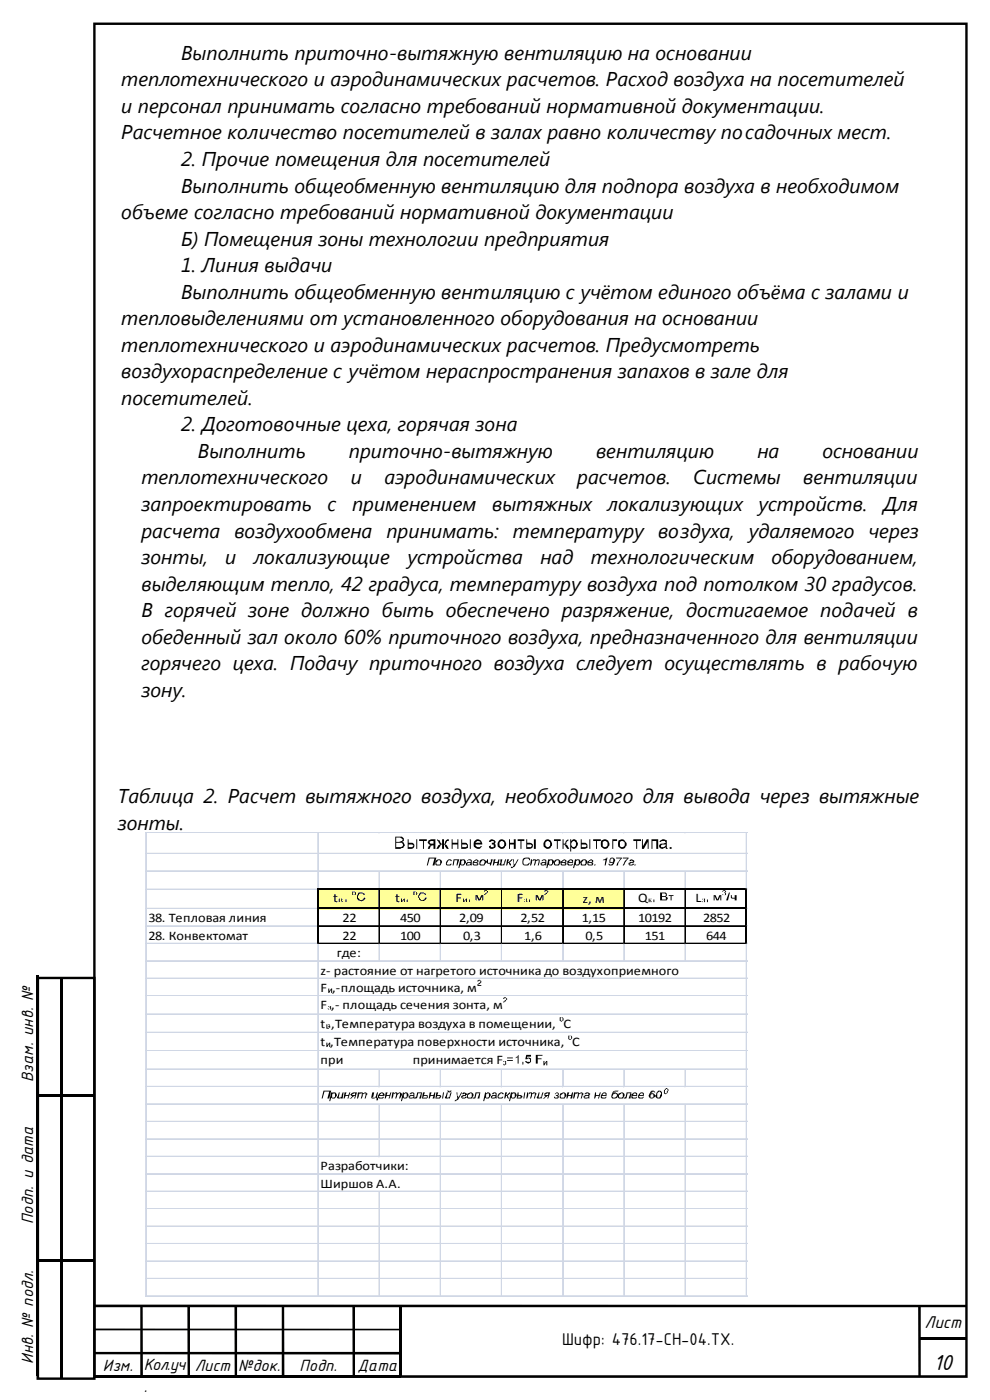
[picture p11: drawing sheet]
<svg xmlns="http://www.w3.org/2000/svg" width="210mm" height="297mm" viewBox="0 0 210 297" stroke-linecap="round" stroke-linejoin="round" font-family="sans-serif">
<g fill="#000">
<path d="M7.7 207h.6v84.9h-.6zM12.7 207.5h.6v85h-.6zM8 232.2h12v.5h-12zM8 267.2h12v.6h-12zM20 276.8h185v.5h-185zM29.8 277.1h.5v15h-.5zM39.8 277.1h.5v15h-.5zM49.7 277.1h.6v15h-.5zM59.8 277.1h.5v15h-.5zM74.8 277.1h.5v15h-.5zM84.8 277.1h.5v15h-.5zM194.8 277.1h.5v15h-.5z"/>
<path d="M20 291.8h65v.5h-65zM20 286.8h65v.6l-65-.1zM195.1 283.8h10v.5h-10z"/>
<path d="M19.8 4.8h185.5v287.5h-185.5zM20 5.3l.3-.3v287l-.3-.2h185l-.2 .2v-287l.2 .3z"/>
<path d="M7.7 207.2h12.6v85.5h-12.6zM8 207.7l.3-.2v85l-.3-.3h12l-.2 .3v-85l.2 .2z"/>
</g>
<path d="M20 282h65" fill="none" stroke="#000" stroke-width=".38"/>
<path d="M67.4 188.6h65.1v4.3h-65.1z" fill="#ff9"/>
<g fill="#000">
<path d="M73.3 190.8h.2v.6h-.2zM76 189.5a1.04 1.04 0 0 1 1.3 .2l.1 .2h-.2a.53 .53 0 0 0-.6-.4 .53 .53 0 0 0-.5 .4 .62 .62 0 0 0 .1 .9 .62 .62 0 0 0 .9-.2l.1-.1h.4a.93 .93 0 0 1-1.2 .6 .93 .93 0 0 1-.6-1.2zM85.1 190.6h.2v.6l.4-.6h.2v.8h-.2v-.6l-.4 .6h-.2zM86.3 190.8h.2v.6h-.2zM89.1 189.3a.88 .88 0 0 1 1.2 .6h-.2a.53 .53 0 0 0-.5-.4 .53 .53 0 0 0-.5 .4 .62 .62 0 0 0 .1 .9 .62 .62 0 0 0 .9-.2v-.1h.4a.91 .91 0 0 1-1.2 .6 .91 .91 0 0 1-.4-1.4zM98.2 190.6h.2v.6l.5-.6h.2v.8h-.2v-.6l-.5 .6h-.2zM102.7 189a.46 .46 0 0 1 .6-.2 .46 .46 0 0 1 .2 .5l-.6 .4v.2h.6h-1h.2v-.2l.4-.2a.26 .26 0 0 0 .2-.2 .26 .26 0 0 0-.2-.3h-.2v.2h-.2zM111.3 190.7l.5-.1v.3l-.2 .1h.2v.4h-.5l-.1-.2 .4 .2v-.4h-.2l.2-.3-.4 .1zM115.5 189a.46 .46 0 0 1 .5-.2 .46 .46 0 0 1 .3 .5l-.6 .4v.2h.6h-.8v-.2l.3-.2a.26 .26 0 0 0 .3-.2 .26 .26 0 0 0-.2-.3h-.2v.2h-.2zM137.6 190.6h.2v.4l.2-.1v-.3h.2l-.2 .2 .2 .6h-.2l-.2-.4v.4h-.2zM149.1 190.7l.5-.1-.1 .3-.1 .1h.2v.4h-.6v-.2l.4 .2v-.4h-.2l.1-.3-.3 .1zM153.2 189l.2-.2h.4l.2 .4-.2 .1 .2 .2a.43 .43 0 0 1-.3 .4 .43 .43 0 0 1-.5-.2h.2v.2l.4-.2-.2-.4-.2 .2 .4-.3v-.2h-.4v.2h-.2z"/>
<path d="M69.6 209.7h.2v.6l.5-.6h.2v.9h-.2v-.7l-.5 .7h-.2zM69.7 213.4l.5 .1-.1 .3h.2v.4h-.6l-.3-.2 .7 .2v-.4h-.3l.2-.4-.4 .2zM101.3 208.1l.4-.2 .4 .2a.54 .54 0 0 1-.6 .7v.2h.6v.2h-.8a.91 .91 0 0 1 .6-.9 .21 .21 0 0 0-.1-.3 .21 .21 0 0 0-.3 .2h-.2zM106.8 211.8a.46 .46 0 0 1 .5-.2 .46 .46 0 0 1 .3 .5l-.6 .4v.2h.6h-.8v-.2l.3-.2a.26 .26 0 0 0 .3-.3 .26 .26 0 0 0-.2-.2h-.2v.1h-.2zM69.2 221.2h.2v.6l.4-.6h.3v.9h-.3v-.7l-.4 .7h-.2zM106.8 225.1l.5 .1-.1 .3h.1a.33 .33 0 0 1-.1 .5 .33 .33 0 0 1-.4-.4l.4 .2v-.3h-.2h.2l-.1-.3-.1-.1v.2h-.2zM115.3 225.1h.2v.5l.4-.5h.2v.9h-.2v-.7l-.4 .7h-.2z"/>
<path d="M71.9 190.6h.6l.2 .2-.2 .2 .2 .4h-.8zM72.1 190.6v.4l.4-.2zM72.1 191v.4h.4v-.2z"/>
<path d="M74.7 189.2a.52 .52 0 0 1 .6 0 .52 .52 0 0 1 .2 .5l-.2 .2h-.6zM74.9 189.3a.4 .4 0 0 0 .2 .6l.2-.2v-.4l-.2-.1z"/>
<path d="M83.8 177.5h1.1a.59 .59 0 0 1 .7 .3 .59 .59 0 0 1-.3 .8l.2 .1a.69 .69 0 0 1 .1 1.1l-.7 .3h-1.1zM84 177.7v.9l1-.1a.33 .33 0 0 0 .4-.2 .33 .33 0 0 0-.2-.4l-.3-.2zM84 178.8v.9h1a.55 .55 0 0 0 .5-.7l-.2-.2zM88.3 178.1h.2v2h-.2zM86.5 178.1h.2v.7a.82 .82 0 0 1 1.2 .7l-.4 .5-1 .1zM86.7 179.2v.5h.8l.2-.4-.2-.1zM88.9 178.1h1.6v.3h-.6v1.7h-.2v-1.7h-.8zM90.9 178.2l1.5-.1v2h-.4v-.8h-.4l-.5 .8h-.4l.2-.6 .5-.2-.2-.1a.56 .56 0 0 1-.4-.4 .56 .56 0 0 1 .1-.6zM91.1 178.6l.3 .4h.6v-.6h-.6zM92.8 178.1l.4 .2 .4 .7h.2v-.9h.4v.9h.2a.77 .77 0 0 1 .8-.9v.3a.54 .54 0 0 0-.6 .6l-.2 .2 .4 .1 .4 .8h-.4l-.6-.9v.9h-.4v-.9h-.3l-.5 .9h-.4l.4-.8 .4-.1-.4-.8h-.2zM95.8 178.1h.2v.7h1v-.7h.2v2h-.2v-.9h-1v.9h-.2zM99.7 178.1h.2v2h-.2zM97.8 178.1h.2v.7a.88 .88 0 0 1 1 .1 .88 .88 0 0 1 .3 1l-1.5 .2zM98 179.2v.5h.9l.2-.2-.2-.3zM100.7 178.4a.93 .93 0 0 1 1.1-.2 .93 .93 0 0 1 .5 1h-1.4a.58 .58 0 0 0 .4 .5 .58 .58 0 0 0 .6-.2h.4a.99 .99 0 0 1-1.4 .4 .99 .99 0 0 1-.2-1.5zM100.9 178.7l1 .1a.54 .54 0 0 0-.5-.4 .54 .54 0 0 0-.5 .3zM104 178.2a.75 .75 0 0 1 1.1 .6l-.1 .1a.68 .68 0 0 1-.2 1.1h-.2a.61 .61 0 0 1-.9-.5l.4-.2v.4h.4a.28 .28 0 0 0 .3-.3 .28 .28 0 0 0-.3-.2h-.2v-.4a.27 .27 0 0 0 .4 0 .27 .27 0 0 0 0-.4l-1 .2zM106 178.2a.95 .95 0 0 1 1.3 .4 .95 .95 0 0 1-.5 1.3 .95 .95 0 0 1-1.2-.6v-.6zM106 178.7a.63 .63 0 0 0 0 .7 .63 .63 0 0 0 .7 .3 .66 .66 0 0 0 .3-.8 .66 .66 0 0 0-.7-.5zM108 178.1h.2v.7h.8v-.7h.4v2h-.4v-.9h-.8v.9h-.2zM109.8 178.1h1.4v.3h-.6v1.7h-.2v-1.7h-.6zM113.3 178.1h.4v2h-.4zM111.6 178.1h.2v.7a.82 .82 0 0 1 1.2 .7l-.1 .4-.3 .1-1 .1zM111.8 179.2v.5h.8l.3-.4-.3-.1zM115.7 178.2a.95 .95 0 0 1 1.3 .4 .95 .95 0 0 1-.4 1.3 .95 .95 0 0 1-1.3-.6v-.6zM115.8 178.7a.63 .63 0 0 0-.1 .7 .63 .63 0 0 0 .7 .3 .66 .66 0 0 0 .3-.8 .66 .66 0 0 0-.7-.5zM117.5 178.1h1.4v.3h-.6v1.7h-.2v-1.7h-.6zM119.3 178.1h.2v.9l.4-.1 .3-.7 .4-.1v.3l-.4 .2v.4l-.2 .2 .4 .1 .4 .8h-.4l-.7-.9h-.2v.9h-.2zM121 178.1h.2v.3a.64 .64 0 0 1 .6-.3 .64 .64 0 0 1 .6 .5 .97 .97 0 0 1-.6 1.5l-.3-.1-.3-.3v.9h-.2zM121.4 178.6a.57 .57 0 0 0-.1 .8 .57 .57 0 0 0 .8 .1 .61 .61 0 0 0 .1-.7 .61 .61 0 0 0-.7-.3zM125 178.1h.2v2h-.2zM123.2 178.1h.2v.7a.88 .88 0 0 1 1 .1 .88 .88 0 0 1 .2 1l-1.4 .2zM123.4 179.2v.5h.8l.2-.2-.2-.3zM125.8 178.1h1.7v.3h-.9v1.7h-.2v-1.7h-.6zM127.7 178.2a1 1 0 0 1 1.6 .7 1 1 0 0 1-1.4 1 1.17 1.17 0 0 1-.2-1.7zM127.9 178.6v.7a.51 .51 0 0 0 .5 .4 .51 .51 0 0 0 .5-.4 .61 .61 0 0 0-.2-.8 .61 .61 0 0 0-.8 .1zM129.9 178.1h1v.3h-.8v1.7h-.2zM131.3 178.2a1.03 1.03 0 0 1 1.5 .4 1.03 1.03 0 0 1-.5 1.4 1.08 1.08 0 0 1-1.1-.5 1.08 1.08 0 0 1 .1-1.3zM131.5 178.6v.7a.51 .51 0 0 0 .5 .4 .51 .51 0 0 0 .5-.4 .61 .61 0 0 0-.2-.8 .61 .61 0 0 0-.8 .1zM134.4 178.1h1.6v.3h-.8v1.7h-.2v-1.7h-.6zM136.2 178.1h.2v1.4l.8-1.4h.4v2h-.2v-1.5l-.8 1.5h-.4zM138.2 178.1h1.4v2h-.4v-1.7h-.8v1.7h-.2zM140.1 178.3a1.14 1.14 0 0 1 1.4-.1v.4a1.76 1.76 0 0 0 .2 1.5h-.5v-.4a.94 .94 0 0 1-1.2 .2 .56 .56 0 0 1-.1-.7 .56 .56 0 0 1 .7-.2l.6-.2a.58 .58 0 0 0-.4-.4 .58 .58 0 0 0-.6 .2h-.4zM140.2 179.3v.3a.63 .63 0 0 0 1-.4h-.7zM142.1 179.7h.4v.4h-.4z"/>
<path d="M87.7 189.2a.51 .51 0 0 1 .7 0 .51 .51 0 0 1 0 .7h-.7zM87.9 189.3l.1 .6a.37 .37 0 0 0 .4-.3 .37 .37 0 0 0-.3-.4z"/>
<path d="M90.9 181.9h1.7l-.4 1.7h-.4l.4-1.5h-1.1l-.4 1.5h-.2zM92.3 183a.72 .72 0 0 1 1.4 0 .72 .72 0 0 1-1.4 0zM92.6 182.9a.46 .46 0 0 0 .5 .5 .46 .46 0 0 0 .3-.7l-.4-.2zM94.8 182.6a.54 .54 0 0 1 .5-.3 .54 .54 0 0 1 .5 .4l-.4-.2a.7 .7 0 0 0-.6 .8l.6 .1 .4-.2v.2a.61 .61 0 0 1-.8 .2 .61 .61 0 0 1-.3-.7zM96.2 182.3h1.2l-.4 1.3h-.2l.2-1.1h-.6l-.2 1.1h-.2zM97.6 182.3h.4l-.2 .2a.57 .57 0 0 1 .9 .1 .57 .57 0 0 1-.3 .8l-.2 .2-.6-.2-.2 .8h-.2zM97.8 182.7v.7a.47 .47 0 0 0 .6-.3 .47 .47 0 0 0-.4-.6zM99.1 182.6a.54 .54 0 0 1 .5-.3 .54 .54 0 0 1 .5 .4v.9l-.4-.2-.1 .2h-.7v-.2a.51 .51 0 0 1 .6-.5h.4l-.1-.4h-.5v.2zM99.1 183.2v.2h.6l.2-.3h-.6zM100.3 182.8l.2-.1a.52 .52 0 0 1 .6-.4 .52 .52 0 0 1 .4 .6l-.4 .2 .4 .1a.71 .71 0 0 1-1.2 .2zM100.5 182.9h.6l.2-.2-.2-.2zM100.5 183.1a.43 .43 0 0 0 .3 .4 .43 .43 0 0 0 .5-.3l-.2-.1zM101.6 183a.75 .75 0 0 1 1.5 0 .75 .75 0 0 1-1.5 0zM102.1 182.7l-.2 .3a.39 .39 0 0 0 .4 .4 .39 .39 0 0 0 .4-.3l.1-.1a.38 .38 0 0 0-.2-.5 .38 .38 0 0 0-.5 .2zM103.3 182.3h.2v.8l.6-.2v-.6h.4l-.4 1.3h-.2v-.4a.53 .53 0 0 1-.7-.5zM104.7 182.3h.4l-.2 .6h.6l.3-.6h.2l-.2 1.3h-.5l.2-.5h-.6l-.2 .5h-.2zM106.2 182.3h.4l-.2 .9v.2h.1l.5-.2 .2-.9h.2l-.4 1.3h-.2v-.2a.39 .39 0 0 1-.5 .3 .39 .39 0 0 1-.3-.5l.2-.1zM107.6 182.3h.4l-.2 .6h.2l.4-.6h.4l-.8 .8 .4 .1v.4h-.2l-.2-.5h-.2l-.2 .5h-.2zM108.8 182.3h.2v.8l.2 .3 .6-1.1h.2l-.8 1.5-.4 .2v.1l-.4 .1v-.4l.3 .2 .3-.4zM111 182.1l.5-.2h.7l.2 .6h-.2a.64 .64 0 0 0-.7-.4 .64 .64 0 0 0-.5 .8 .57 .57 0 0 0 .4 .6 .57 .57 0 0 0 .7-.3l.3-.1a.89 .89 0 0 1-1.4 .3h-.1l-.1-.5zM112.6 182.3h.3v.4l.2-.4h.6v.2l.2-.2a.43 .43 0 0 1 .5 .1 .43 .43 0 0 1 .1 .5l-.2 .7h-.2l.2-1.1-.6 .2-.2 .9h-.2l.2-.7v-.4h-.2l-.4 .2-.3 .9h-.2zM114.9 182.6a.54 .54 0 0 1 .5-.3 .54 .54 0 0 1 .5 .4v.9h-.2v-.2a.55 .55 0 0 1-.7 .3 .55 .55 0 0 1-.3-.6l.4-.2h.6l-.1-.4h-.3l-.2 .2zM114.9 183.2v.2h.6l.2-.3h-.6zM116.3 182.3h.4l-.2 .2a.57 .57 0 0 1 .9 .1 .57 .57 0 0 1-.3 .8l-.2 .2-.6-.2-.2 .8h-.2zM116.5 182.7v.7a.47 .47 0 0 0 .6-.3 .47 .47 0 0 0-.4-.6zM117.5 183a.72 .72 0 0 1 1.4 0 .72 .72 0 0 1-1.4 0zM117.7 182.9a.46 .46 0 0 0 .6 .5 .46 .46 0 0 0 .2-.7 .45 .45 0 0 0-.4-.2 .45 .45 0 0 0-.4 .4zM119 182.8l.1-.1a.52 .52 0 0 1 .6-.4 .52 .52 0 0 1 .5 .6l-.2 .2h.2v.1a.71 .71 0 0 1-1.3 .2zM119.3 182.7v.2h.4l.3-.2-.3-.2zM119.1 183.1a.44 .44 0 0 0 .4 .3 .44 .44 0 0 0 .5-.2l-.3-.1zM120.4 182.7a.89 .89 0 0 1 1.2-.2v.6h-1a.43 .43 0 0 0 .3 .4 .43 .43 0 0 0 .5-.3h.2l-.2 .3a.72 .72 0 0 1-1-.2zM120.8 182.7v.2h.6l-.2-.4zM122 182.3h.4l-.2 .2a.57 .57 0 0 1 .9 .1 .57 .57 0 0 1-.3 .8l-.2 .2-.6-.2-.2 .8h-.2zM122.2 182.7v.7a.47 .47 0 0 0 .6-.3 .47 .47 0 0 0-.4-.6zM123.4 182.5a.67 .67 0 0 1 1-.1 .67 .67 0 0 1 0 1 .99 .99 0 0 1-1.2 0zM123.4 182.9a.46 .46 0 0 0 .6 .5 .46 .46 0 0 0 .2-.7 .45 .45 0 0 0-.5-.2 .45 .45 0 0 0-.3 .4zM124.7 182.8l.1-.1a.52 .52 0 0 1 .6-.4 .52 .52 0 0 1 .4 .6l-.4 .2h.4v.1a.71 .71 0 0 1-1.2 .2zM124.8 182.9h.6l.2-.2-.2-.2zM124.8 183.1a.43 .43 0 0 0 .4 .4 .43 .43 0 0 0 .4-.3l-.2-.1zM126 183.4h.4l-.2 .2h-.2zM127.9 182.5l1-.6-.4 1.7h-.2l.2-1.3zM129.5 182a.66 .66 0 0 1 .9 .2 .66 .66 0 0 1-.1 .9 .63 .63 0 0 1-.5 .5 .63 .63 0 0 1-.7-.4h.2a.47 .47 0 0 0 .5 .1 .47 .47 0 0 0 .3-.4l-.1 .1-.7 .1v-.6zM129.5 182.3a.37 .37 0 0 0 .1 .5 .37 .37 0 0 0 .5 0v-.2a.33 .33 0 0 0-.1-.4 .33 .33 0 0 0-.3-.1zM130.7 181.9h1.2l-.7 1.2-.1 .5h-.4l1-1.5h-1zM132.1 181.9h1.2l-1 1.7h-.2l.4-.9 .6-.6h-1zM133.6 182.5a.58 .58 0 0 1 1 .4l-.2 .1a.68 .68 0 0 0-.8 .4h.6v-.2h.4a.64 .64 0 0 1-.7 .5 .64 .64 0 0 1-.6-.5 .88 .88 0 0 1 1-.4l.1-.1-.5-.2v.2h-.4zM134.6 183.4h.4l-.2 .2h-.2z"/>
<path d="M99.5 190.8h.2v.6h-.2zM100.9 189.9h.4l.4 .9 .4-.9h.4v1.1h-.2v-.9l-.4 .9h-.4l-.4-.9v.9h-.2z"/>
<path d="M112.2 190.8h.2v.6h-.2zM113.7 189.9h.4l.4 .9 .4-.9h.4v1.1h-.2v-.9l-.4 .9h-.4l-.4-.9v.9h-.2z"/>
<path d="M138.6 190.8h.2v.6h-.2zM140 189.3a1.41 1.41 0 0 1 1.4 .2l.1 .6h-.3l.3 .2a.4 .4 0 0 1 .1 .4 .4 .4 0 0 1-.4 .3h-1.2zM140.4 189.5v.6h.7l.1-.2-.2-.4zM140.4 190.3v.5h.7a.32 .32 0 0 0 .1-.4 .32 .32 0 0 0-.4-.1zM141.9 189.9h1v.2h-.4v.9h-.2v-.9h-.4z"/>
<path d="M150 190.8h.2v.6h-.2zM151.4 189.9h.4l.4 .9 .4-.9h.4v1.1h-.2v-.9l-.4 .9h-.4l-.4-.9v.9h-.2z"/>
<path d="M154.6 189.3h.2l-.4 1.7h-.4zM155 189.9h.2a.42 .42 0 0 0 .1 .5 .42 .42 0 0 0 .6 .1v-.6h.4v1.1h-.4v-.4h-.2a.53 .53 0 0 1-.6-.1 .53 .53 0 0 1-.1-.6z"/>
<path d="M69.2 217.3h.6l.3 .2-.3 .2h.3l-.1 .3-.8 .2zM69.4 217.3v.4h.4v-.2zM69.4 217.7v.4h.4v-.2z"/>
<path d="M118.7 215.8a.51 .51 0 0 1 .7 .1 .51 .51 0 0 1 0 .6l-.3 .3-.4-.2zM118.9 216l.1 .5a.37 .37 0 0 0 .4-.3 .37 .37 0 0 0-.3-.4z"/>
<path d="M68.6 231.4h1.7l-.5 1.7h-.4l.4-1.5h-1l-.4 1.5h-.2zM70.3 231.8h.4l-.2 .1a.57 .57 0 0 1 .8 .1 .57 .57 0 0 1-.2 .9l-.2 .2-.6-.2-.2 .7h-.3zM70.5 232.1v.7a.51 .51 0 0 0 .6-.2 .51 .51 0 0 0-.1-.6zM71.9 231.8h.2l-.2 1.1 .6-.2 .2-.9h.2l-.2 1.3h-.4l.2-.2a.63 .63 0 0 1-1-.1zM73.1 231.8h.4l-.2 .5h.6l.2-.5h.2l-.4 1.3h-.2l.2-.6h-.6l-.2 .6h-.2zM74.5 231.9l.4-.1h.8l-.4 1.3h-.2l.2-.6h-.2l-.6 .6h-.4l.4-.2 .2-.4-.4-.2zM74.7 232.1v.2h.6v-.4zM75.9 231.8h.4l-.2 .3 .2-.3h.6v.1a.62 .62 0 0 1 1.1 .2l-.2 .2-.2 .8h-.2l.2-1.2-.7 .2-.2 1h-.2l.2-.8v-.4h-.2l-.4 .2-.2 1h-.2zM79 231.8h.4l-.2 .9-.2 .2h.6l.4-1.1h.2l-.2 .9v.2h.2v.5h-.4l.2-.3-.4-.2a.43 .43 0 0 1-.5 .2 .43 .43 0 0 1-.3-.4zM80.4 232a.63 .63 0 0 1 .8-.2 .63 .63 0 0 1 .4 .6l-1.2 .1a.41 .41 0 0 0 .3 .4 .41 .41 0 0 0 .5-.2h.2a.75 .75 0 0 1-1.2 .2zM80.6 232.1v.2h.6l-.1-.3zM81.8 231.8h.4l-.2 .5h.6l.2-.5h.2l-.4 1.3h-.2l.2-.6h-.6l-.2 .6h-.2zM83.2 231.8h.4l-.2 .3 .4-.3h.5v.1a.62 .62 0 0 1 1 .2l-.4 1h-.2l.2-1.2-.6 .4-.3 .8h-.2l.2-.8v-.4h-.2l-.4 .2-.2 1h-.2zM85.5 231.8h.2v.1a.57 .57 0 0 1 .9 .1 .57 .57 0 0 1-.3 .9l-.2 .2-.6-.2-.2 .7h-.2zM85.7 232.1v.7a.51 .51 0 0 0 .6-.2 .51 .51 0 0 0-.1-.6zM86.9 232a.54 .54 0 0 1 .5-.3 .54 .54 0 0 1 .5 .4v1h-.2v-.2a.49 .49 0 0 1-.6 .2 .49 .49 0 0 1-.3-.6l.3-.2h.6l-.1-.3h-.3v.1zM86.9 232.7a.45 .45 0 0 0 .5 .2 .45 .45 0 0 0 .3-.4h-.6zM88.5 231.8h1l-.2 1.3h-.4l.4-1.2h-.6l-.2 1-.2 .2h-.4v-.2l.4-.2zM89.7 231.8h.4l-.2 .5h.6a.42 .42 0 0 1 .2 .6 .42 .42 0 0 1-.6 .2h-.6zM89.9 232.5l-.2 .4h.8v-.4zM91.1 231.8h.5l-.2 .5h.6l.2-.5h.2l-.2 1.3h-.4l.2-.6h-.6l-.3 .6h-.2zM94 231.8h.2l-.2 1.3h-.2zM92.6 231.8h.4l-.2 .5a.49 .49 0 0 1 .5 0 .49 .49 0 0 1 .3 .5l-.2 .2-1 .1zM92.8 232.5l-.2 .4h.6l.2-.2-.2-.2zM94.8 231.8h.2l-.2 1.1 .6-.2 .2-.9h.2l-.4 1.3h-.2v-.2a.39 .39 0 0 1-.5 .2 .39 .39 0 0 1-.2-.4zM94.8 231.4h.4l.2 .2v-.2h.4a.53 .53 0 0 1-.5 .4 .53 .53 0 0 1-.5-.4zM96.8 231.8h.2v.7l.2 .4 .6-1.1h.2l-.8 1.4-.4 .2v.2h-.4l.2-.4v.2h.2l.2-.3zM98.1 231.9a.55 .55 0 0 1 .6-.1 .55 .55 0 0 1 .3 .5h-.1v.2l-.9 .2 .2 .2 .9-.2a.64 .64 0 0 1-.7 .4 .64 .64 0 0 1-.6-.4 .66 .66 0 0 1 .9-.4l-.3-.4v.2h-.4zM99.3 231.9a.64 .64 0 0 1 .8-.1 .64 .64 0 0 1 .2 .8l-.1 .3a.71 .71 0 0 1-1.1-.2zM99.3 232.3a.45 .45 0 0 0 .3 .6 .45 .45 0 0 0 .5-.5 .45 .45 0 0 0-.4-.4v.1zM100.9 231.8h1l-.2 1.3h-.4l.4-1.2h-.6l-.2 1.1-.6 .1v-.2l.4-.1zM102.9 231.8h.2v.1a.57 .57 0 0 1 .9 .1 .57 .57 0 0 1-.3 .9l-.2 .2-.6-.2-.2 .7h-.2zM103.1 232.1v.7a.51 .51 0 0 0 .7-.2 .51 .51 0 0 0-.2-.6zM104.4 232a.54 .54 0 0 1 .5-.3 .54 .54 0 0 1 .4 .4v1h-.2v-.2a.55 .55 0 0 1-.6 .2 .55 .55 0 0 1-.4-.6l.4-.2h.6l-.1-.3h-.2l-.1 .1zM104.3 232.7l.1 .1 .5 .1 .2-.4h-.6zM105.8 232a.71 .71 0 0 1 1.2 .1h-.4l-.1-.1a.68 .68 0 0 0-.7 .8l.6 .1 .4-.2a.71 .71 0 0 1-1.2 .1zM107.2 231.8h.4l-.2 .5h.2l.6-.5-.1 .3-.5 .4h.2l.2 .6-.4-.2v-.4h-.2l-.2 .6h-.2zM108.4 231.8h.4l-.2 .1a.57 .57 0 0 1 .9 .1 .57 .57 0 0 1-.3 .9l-.2 .2-.6-.2-.2 .7h-.2zM108.6 232.1v.7a.51 .51 0 0 0 .6-.2 .51 .51 0 0 0-.1-.6zM111.2 231.8h.2l-.2 1.3h-.2zM109.8 231.8h.2v.5h.6v.2h.2l-.2 .5-1 .1zM110 232.5l-.2 .4h.6v-.4zM111.8 231.8h.2v.3l.2-.3h.7v.1a.6 .6 0 0 1 1 .2l-.2 .2-.2 .8h-.2l.2-1.2-.6 .2-.3 1h-.2l.2-.8v-.4h-.2l-.4 .2-.2 1h-.2zM114.3 231.8h.2l-.2 1.1 .6-.2 .2-.9h.2l-.4 1.3h-.2v-.2a.39 .39 0 0 1-.5 .2 .39 .39 0 0 1-.3-.4zM115.5 231.9l.4-.1h.8l-.4 1.3h-.2l.2-.6h-.2l-.6 .6h-.4l.4-.2 .2-.4h-.2zM115.7 232.1v.2h.6v-.4zM117.7 232l.2-.1a.36 .36 0 0 1 .5-.1 .36 .36 0 0 1 .1 .5h-.2l.2 .4a.52 .52 0 0 1-.5 .4 .52 .52 0 0 1-.5-.4l.4 .2 .4-.1-.2-.3h-.2v-.2h.4v-.4h-.4v.2h-.2zM118.9 231.9a.69 .69 0 0 1 .9-.1 .69 .69 0 0 1 .3 .8l-.1 .1a.75 .75 0 0 1-1.3 .2zM118.9 232.3a.46 .46 0 0 0 .6 .6 .46 .46 0 0 0 .2-.8l-.1-.1h-.2l-.1 .1zM120.4 231.8h.4l-.2 .5h.6l.2-.5h.2l-.2 1.3h-.4l.2-.6h-.6l-.2 .6h-.2zM121.8 231.8h.4l-.2 .3 .2-.3h.6v.1a.62 .62 0 0 1 1 .2l-.2 .2-.2 .8h-.2l.2-1.2-.6 .2-.2 1h-.2l.2-.8v-.4h-.2l-.4 .2-.2 1h-.2zM124 232a.71 .71 0 0 1 1.2 .1l-.2 .2v.8h-.2v-.2a.49 .49 0 0 1-.6 .2 .49 .49 0 0 1-.3-.6l.3-.2h.6l-.1-.3h-.3v.1zM124 232.7a.45 .45 0 0 0 .5 .2 .45 .45 0 0 0 .3-.4h-.6zM126.2 231.8h.2v.5h.7l.2-.5h.2l-.4 1.3h-.3l.3-.6h-.7l-.2 .6h-.2zM127.7 232a.55 .55 0 0 1 .7-.2 .55 .55 0 0 1 .3 .7h-1a.43 .43 0 0 0 .3 .4 .43 .43 0 0 0 .5-.2h.2a.75 .75 0 0 1-1.2 .2zM127.9 232.1v.2h.6l-.1-.3zM130.1 231.6l.4-.2h.8l-.2 .2a.7 .7 0 0 0-1 .3 .65 .65 0 0 1 1 .4 .65 .65 0 0 1-.8 .8h-.4a1.1 1.1 0 0 1 .2-1.5zM130.1 232.1l-.2 .4a.41 .41 0 0 0 .4 .4 .41 .41 0 0 0 .5-.3 .42 .42 0 0 0-.2-.5 .42 .42 0 0 0-.5 0zM131.3 231.9a.64 .64 0 0 1 .9-.1 .64 .64 0 0 1 .2 .8l-.1 .3a.71 .71 0 0 1-1.2-.2zM131.3 232.3a.45 .45 0 0 0 .4 .6 .45 .45 0 0 0 .5-.5 .45 .45 0 0 0-.5-.4v.1zM132.9 231.8h1l-.2 1.3h-.4l.4-1.2h-.6l-.2 1.1-.6 .1v-.2l.4-.2zM133.9 232.1a.89 .89 0 0 1 1.3-.2v.6h-1a.43 .43 0 0 0 .3 .4 .43 .43 0 0 0 .5-.2h.2l-.2 .4h-.3a.51 .51 0 0 1-.7-.1 .51 .51 0 0 1-.1-.6zM134.4 232.1v.2h.6l-.2-.4zM135.6 232a.55 .55 0 0 1 .7-.2 .55 .55 0 0 1 .3 .7h-1a.43 .43 0 0 0 .3 .4 .43 .43 0 0 0 .5-.2h.2a.75 .75 0 0 1-1.2 .2zM135.8 232.1v.2h.6l-.1-.3zM138 231.6a.6 .6 0 0 1 1 .2l-.6-.2-.4 .5a.53 .53 0 0 1 .8 0 .53 .53 0 0 1 0 .7 .67 .67 0 0 1-1 .1 .67 .67 0 0 1 .1-1zM138 232.3v.4a.32 .32 0 0 0 .3 .2 .32 .32 0 0 0 .3-.3l-.1-.5zM139.4 231.6a.63 .63 0 0 1 .9-.1 .63 .63 0 0 1 .1 .8 .69 .69 0 0 1-.6 .8 .69 .69 0 0 1-.7-.7zM139.5 231.9l-.1 .1a.56 .56 0 0 0 .3 .9l.3-.2 .2-.9-.4-.2z"/>
<path d="M107.6 224.3h1.2v.2h-1.2zM107.6 224.9h1.2v.2h-1.2zM109.4 224.3l.4-.1 .2-.4v1.8h-.2v-1.4l-.4 .3zM110.8 225.3h.2v.5l-.2 .2zM111.6 223.8h1v.4h-.8v.3a.55 .55 0 0 1 .8 .2 .55 .55 0 0 1-.2 .8 .66 .66 0 0 1-1-.4l.4 .2h.6a.41 .41 0 0 0 0-.6 .41 .41 0 0 0-.6 0h-.4zM113.7 223.8h1.4v.2h-1v.5h.8v.2h-.8v.9h-.4z"/>
<path d="M120.6 219.7a.52 .52 0 0 1 .6 0 .52 .52 0 0 1 .2 .6l-.4 .3-.4-.1zM120.8 219.8a.39 .39 0 0 0 .3 .6 .35 .35 0 0 0 .1-.4 .35 .35 0 0 0-.4-.2z"/>
<path d="M141 231l.3-.2a.44 .44 0 0 1 .4 .3 .44 .44 0 0 1 0 .5 .43 .43 0 0 1-.3 .5 .43 .43 0 0 1-.6-.3v-.4zM141.2 231l-.2 .4v.5h.5v-.3l.1-.3-.1-.3z"/>
</g>
<path d="M80.4 176.6v.2" fill="none" stroke="#d0d7e5" stroke-width=".21"/>
<path d="M80.4 176.6h.2v.2h-.2z" fill="#d0d7e5"/>
<path d="M93.4 176.6v.2" fill="none" stroke="#d0d7e5" stroke-width=".21"/>
<path d="M93.4 176.6h.2v.2h-.2z" fill="#d0d7e5"/>
<path d="M106.4 176.6v.2" fill="none" stroke="#d0d7e5" stroke-width=".21"/>
<path d="M106.4 176.6h.2v.2h-.2z" fill="#d0d7e5"/>
<path d="M119.3 176.6v.2" fill="none" stroke="#d0d7e5" stroke-width=".21"/>
<path d="M119.3 176.6h.2v.2h-.2z" fill="#d0d7e5"/>
<path d="M132.3 176.6v.2" fill="none" stroke="#d0d7e5" stroke-width=".21"/>
<path d="M132.3 176.6h.2v.2h-.2z" fill="#d0d7e5"/>
<path d="M145.3 176.6v.2" fill="none" stroke="#d0d7e5" stroke-width=".21"/>
<path d="M145.3 176.6h.2v.2h-.2z" fill="#d0d7e5"/>
<g fill="none" stroke="#d0d7e5" stroke-width=".21">
<path d="M30.9 176.7h127.6M31 176.6v98.5M67.4 176.6v11.8M67.5 176.6v11.8M158.3 176.6v11.8M158.4 176.6v11.8M158.5 176.6h-127.6v98.5M30.9 188.6h36.3M30.9 188.7h36.3M30.9 192.7h36.3M30.9 192.8h36.3M30.9 196.4h36.3"/>
<path d="M30.9 196.5h36.3M30.9 181h127.6M30.9 181.1h127.6M30.9 184.7h127.6M30.9 184.8h127.6M80.4 184.9v3.5M80.5 184.9v3.5M93.4 184.9v3.5M93.5 184.9v3.5M106.4 184.9v3.5M106.5 184.9v3.5M119.3 184.9v3.5"/>
<path d="M119.4 184.9v3.5M132.3 184.9v3.5M132.4 184.9v3.5M145.3 184.9v3.5M145.4 184.9v3.5M158.5 188.6h.1M158.5 192.7h.1M158.5 196.4h.1M30.9 200.1h36.3M30.9 200.2h36.3M30.9 203.8h127.6M30.9 203.9h127.6"/>
<path d="M30.9 207.5h127.6M30.9 207.6h127.6M30.9 211.2h127.6M30.9 211.3h127.6M30.9 215.1h127.6M30.9 215.2h127.6M30.9 219h127.6M30.9 219.1h127.6M67.4 200.3v74.8M67.5 200.3v74.8M80.4 200.3v3.7M80.5 200.3v3.7"/>
<path d="M93.4 200.3v3.7M93.5 200.3v3.7M106.4 200.3v3.7M106.5 200.3v3.7M119.3 200.3v3.7M119.4 200.3v3.7M132.3 200.3v3.7M132.4 200.3v3.7M145.3 200.3v3.7M145.4 200.3v3.7M158.3 200.3v74.8M158.4 200.3v74.8"/>
<path d="M158.5 200.1h.1M30.9 222.9h127.6M30.9 223h127.6M30.9 226.8h127.6M30.9 230.5h127.6M30.9 230.6h127.6M30.9 234.2h127.6M30.9 234.3h127.6M30.9 237.9h127.6M30.9 238h127.6M80.4 226.9v3.7M80.4 234.3v11.2"/>
<path d="M80.5 226.9v3.7M80.5 234.3v11.2M93.4 226.9v3.7M93.4 234.3v40.8M93.5 226.9v3.7M93.5 234.3v40.8M106.4 226.9v3.7M106.4 234.3v40.8M106.5 226.9v3.7M106.5 234.3v40.8M119.3 226.9v3.7M119.3 234.3v40.8"/>
<path d="M119.4 226.9v3.7M119.4 234.3v40.8M132.3 226.9v3.7M132.3 234.3v40.8M132.4 226.9v3.7M132.4 234.3v40.8M145.3 226.9v3.7M145.3 234.3v40.8M145.4 226.9v3.7M145.4 234.3v40.8M30.9 241.6h127.6M30.9 241.7h127.6"/>
<path d="M30.9 245.3h127.6M30.9 245.4h127.6M30.9 249h127.6M30.9 249.1h127.6M30.9 252.7h127.6M30.9 252.8h127.6M30.9 256.4h127.6M30.9 256.5h127.6M80.4 252.9v22.2M80.5 252.9v22.2M30.9 260.1h127.6M30.9 260.2h127.6"/>
<path d="M30.9 263.8h127.6M30.9 263.9h127.6M30.9 267.5h127.6M30.9 267.6h127.6M30.9 271.2h127.6M30.9 271.3h127.6M30.9 274.9h127.6M30.9 275h127.6"/>
</g>
<path d="M67.6 188.6h90.9M67.6 192.7h90.9" fill="none" stroke="#000" stroke-width=".37"/>
<g fill="none" stroke="#000" stroke-width=".21">
<path d="M67.6 196.4h90.5M67.6 196.5h90.5M80.4 188.8v3.7M80.4 192.9v7.4M80.5 188.8v3.7M80.5 192.9v7.4M93.4 188.8v3.7M93.4 192.9v7.4M93.5 188.8v3.7M93.5 192.9v7.4M106.4 188.8v3.7M106.4 192.9v7.4"/>
<path d="M106.5 188.8v3.7M106.5 192.9v7.4M119.3 188.8v3.7M119.3 192.9v7.4M119.4 188.8v3.7M119.4 192.9v7.4M132.3 188.8v3.7M132.3 192.9v7.4M132.4 188.8v3.7M132.4 192.9v7.4M145.3 188.8v3.7M145.3 192.9v7.4"/>
<path d="M145.4 188.8v3.7M145.4 192.9v7.4M67.6 200.1h90.5M67.6 200.2h90.5"/>
</g>
<path d="M67.4 188.4v11.9M158.3 188.8v11.5" fill="none" stroke="#000" stroke-width=".41"/>
<text font-size="5" x="198" y="290.7">10</text>
<g font-size="4.2">
<text x="38.4" y="12.7">Выполнить приточно-вытяжную вентиляцию на основании</text>
<text x="25.7" y="18.3">теплотехнического и аэродинамических расчетов. Расход воздуха на посетителей</text>
<text x="25.7" y="24">и персонал принимать согласно требований нормативной документации.</text>
<text x="25.7" y="29.6">Расчетное количество посетителей в залах равно количеству посадочных мест.</text>
<text x="38.4" y="35.2">2. Прочие помещения для посетителей</text>
<text x="38.4" y="40.9">Выполнить общеобменную вентиляцию для подпора воздуха в необходимом</text>
<text x="25.7" y="46.5">объеме согласно требований нормативной документации</text>
<text x="38.4" y="52.1">Б) Помещения зоны технологии предприятия</text>
<text x="38.4" y="57.7">1. Линия выдачи</text>
<text x="38.4" y="63.4">Выполнить общеобменную вентиляцию с учётом единого объёма с залами и</text>
<text x="25.7" y="69">тепловыделениями от установленного оборудования на основании</text>
<text x="25.7" y="74.6">теплотехнического и аэродинамических расчетов. Предусмотреть</text>
<text x="25.7" y="80.3">воздухораспределение с учётом нераспространения запахов в зале для</text>
<text x="25.7" y="85.9">посетителей.</text>
<text x="38.4" y="91.5">2. Доготовочные цеха, горячая зона</text>
<text x="42" y="97.2">Выполнить</text>
<text x="74" y="97.2">приточно-вытяжную</text>
<text x="126.4" y="97.2">вентиляцию</text>
<text x="160.7" y="97.2">на</text>
<text x="174.5" y="97.2">основании</text>
<text x="30" y="102.8">теплотехнического</text>
<text x="74.4" y="102.8">и</text>
<text x="81.5" y="102.8">аэродинамических</text>
<text x="122.5" y="102.8">расчетов.</text>
<text x="147.1" y="102.8">Системы</text>
<text x="170.4" y="102.8">вентиляции</text>
<text x="30" y="108.4">запроектировать</text>
<text x="69.5" y="108.4">с</text>
<text x="74.7" y="108.4">применением</text>
<text x="104.4" y="108.4">вытяжных локализующих устройств.</text>
<text x="187.3" y="108.4">Для</text>
<text x="30" y="114">расчета</text>
<text x="30" y="119.7">зонты,</text>
<text x="47.8" y="119.7">и</text>
<text x="49.7" y="114">воздухообмена</text>
<text x="53.8" y="119.7">локализующие</text>
<text x="82" y="114">принимать:</text>
<text x="86.4" y="119.7">устройства</text>
<text x="108.8" y="114">температуру воздуха, удаляемого через</text>
<text x="114.6" y="119.7">над</text>
<text x="125.3" y="119.7">технологическим</text>
<text x="163.7" y="119.7">оборудованием,</text>
<text x="30" y="125.3">выделяющим тепло, 42 градуса, температуру воздуха под потолком 30 градусов.</text>
<text x="30" y="130.9">В горячей зоне должно быть обеспечено разряжение, достигаемое подачей в</text>
<text x="30" y="136.6">обеденный зал около 60% приточного воздуха, предназначенного для вентиляции</text>
<text x="30" y="142.2">горячего цеха. Подачу приточного воздуха следует осуществлять в рабочую</text>
<text x="30" y="147.8">зону.</text>
<text x="25" y="170.3">Таблица 2. Расчет вытяжного воздуха, необходимого для вывода через вытяжные</text>
<text x="25" y="176">зонты.</text>
</g>
<g font-size="3.9">
<text x="196.1" y="281.8">Лист</text>
<text x="119.3" y="285.4">Шифр: 476.17-СН-04.ТХ.</text>
</g>
<g font-size="3.7">
<text x="7.1" y="229.5" transform="rotate(-90 7.1 229.5)">Взам. инв. №</text>
<text x="7.1" y="259.7" transform="rotate(-90 7.1 259.7)">Подп. и дата</text>
<text x="7.1" y="289.3" transform="rotate(-90 7.1 289.3)">Инв. № подл.</text>
<text x="21.8" y="290.8">Изм.</text>
<text x="30.5" y="290.7">Кол.уч</text>
<text x="41.3" y="290.8">Лист</text>
<text x="50.5" y="290.8">№док.</text>
<text x="63.5" y="290.8">Подп.</text>
<text x="75.8" y="290.8">Дата</text>
<text x="30.5" y="295.2">.</text>
</g>
<g font-size="2.8">
<text x="70.7" y="191.4">t</text>
<text x="83.8" y="191.4">t</text>
<text x="96.6" y="191.4">F</text>
<text x="109.6" y="191.4">F</text>
<text x="123.6" y="191.6">z, м</text>
<text x="135.4" y="191.4">Q</text>
<text x="147.5" y="191.4">L</text>
<text x="31.5" y="195.6">38. Тепловая линия</text>
<text x="72.7" y="195.6">22</text>
<text x="84.9" y="195.6">450</text>
<text x="97.4" y="195.6">2,09</text>
<text x="110.4" y="195.6">2,52</text>
<text x="123.4" y="195.6">1,15</text>
<text x="135.4" y="195.6">10192</text>
<text x="149.2" y="195.6">2852</text>
<text x="31.5" y="199.3">28. Конвектомат</text>
<text x="71.5" y="203.1">где:</text>
<text x="72.7" y="199.3">22</text>
<text x="84.9" y="199.3">100</text>
<text x="98.2" y="199.3">0,3</text>
<text x="111.2" y="199.3">1,6</text>
<text x="124.2" y="199.3">0,5</text>
<text x="136.8" y="199.3">151</text>
<text x="149.8" y="199.3">644</text>
<text x="68" y="206.8">z- растояние от нагретого источника до воздухоприемного</text>
<text x="68" y="210.5">F ,-площадь источника, м</text>
<text x="68" y="214.2">F ,- площадь сечения зонта, м</text>
<text x="68" y="221.9">t ,Температура поверхности источника, С</text>
<text x="68" y="218.1">t ,Температура воздуха в помещении, С</text>
<text x="68" y="225.8">при</text>
<text x="87.6" y="225.8">принимается F</text>
<text x="68" y="248.2">Разработчики:</text>
<text x="68" y="251.9">Ширшов А.А.</text>
</g>
</svg>
